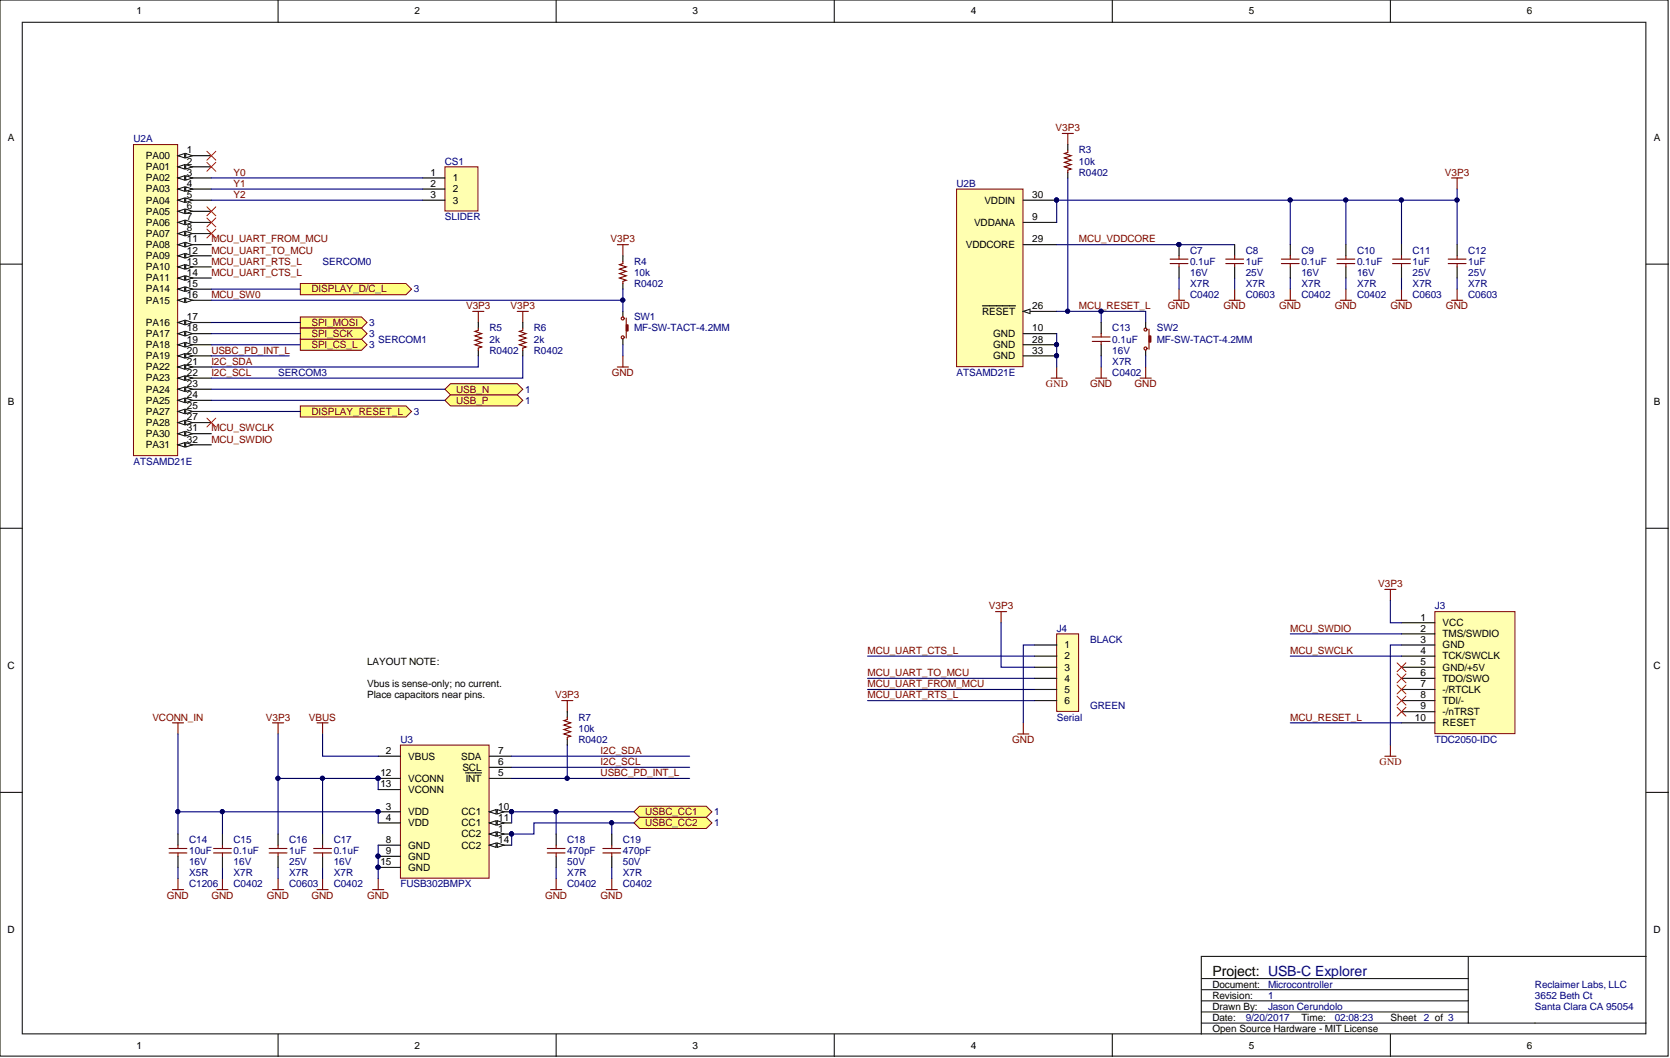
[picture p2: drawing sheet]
<svg xmlns="http://www.w3.org/2000/svg" width="381mm" height="241mm" viewBox="0 0 381 241" stroke-linecap="round" stroke-linejoin="round" font-family="sans-serif">
<g fill="#fff" stroke="#000" stroke-width=".23">
<path d="M0 0h380.6v240.9h-380.6z"/>
<path d="M5.1 5.1h370.4v230.7h-370.4z"/>
</g>
<g fill="none" stroke="#000" stroke-width=".23">
<path d="M63.4 0v5.1M126.9 0v5.1M190.3 0v5.1M253.8 0v5.1M317.2 0v5.1M0 60.2h5.1M375.6 60.2h5M0 120.5h5.1M375.6 120.5h5M0 180.7h5.1M375.6 180.7h5M335 218.1v15.2"/>
<path d="M375.6 218.1h-101.5v17.8M63.4 235.9v5M126.9 235.9v5M190.3 235.9v5M253.8 235.9v5M274.1 233.3h101.5M274.1 230.8h60.9M274.1 228.3h60.9M274.1 225.7h60.9M274.1 223.2h60.9M317.2 235.9v5"/>
</g>
<path d="M239.8 86.2h2.5M241.1 83.7v2.5" fill="none" stroke="#800000" stroke-width=".25"/>
<path d="M30.5 33h10v70.9h-10z" fill="#ffffb0" stroke="#800000" stroke-width=".23"/>
<path d="M40.6 53.3h7.6" fill="none" stroke="#000" stroke-width=".25"/>
<path d="M40.6 53.3l1.5-.5v1z" fill="#fff"/>
<path d="M40.6 53.3l1.5-.5v1z" fill="none" stroke="#000" stroke-width=".23"/>
<path d="M42.4 52.8l1.5 .5-1.5 .5z" fill="#fff"/>
<path d="M42.4 52.8l1.5 .5-1.5 .5z" fill="none" stroke="#000" stroke-width=".23"/>
<path d="M40.6 55.8h7.6" fill="none" stroke="#000" stroke-width=".25"/>
<path d="M40.6 55.8l1.5-.5v1z" fill="#fff"/>
<path d="M40.6 55.8l1.5-.5v1z" fill="none" stroke="#000" stroke-width=".23"/>
<path d="M42.4 55.3l1.5 .5-1.5 .5z" fill="#fff"/>
<path d="M42.4 55.3l1.5 .5-1.5 .5z" fill="none" stroke="#000" stroke-width=".23"/>
<path d="M40.6 58.3h7.6" fill="none" stroke="#000" stroke-width=".25"/>
<path d="M40.6 58.3l1.5-.5v1z" fill="#fff"/>
<path d="M40.6 58.3l1.5-.5v1z" fill="none" stroke="#000" stroke-width=".23"/>
<path d="M42.4 57.8l1.5 .5-1.5 .5z" fill="#fff"/>
<path d="M42.4 57.8l1.5 .5-1.5 .5z" fill="none" stroke="#000" stroke-width=".23"/>
<path d="M40.6 60.9h7.6" fill="none" stroke="#000" stroke-width=".25"/>
<path d="M40.6 60.9l1.5-.5v1z" fill="#fff"/>
<path d="M40.6 60.9l1.5-.5v1z" fill="none" stroke="#000" stroke-width=".23"/>
<path d="M42.4 60.4l1.5 .5-1.5 .5z" fill="#fff"/>
<path d="M42.4 60.4l1.5 .5-1.5 .5z" fill="none" stroke="#000" stroke-width=".23"/>
<path d="M40.6 63.4h7.6" fill="none" stroke="#000" stroke-width=".25"/>
<path d="M40.6 63.4l1.5-.5v1z" fill="#fff"/>
<path d="M40.6 63.4l1.5-.5v1z" fill="none" stroke="#000" stroke-width=".23"/>
<path d="M42.4 62.9l1.5 .5-1.5 .5z" fill="#fff"/>
<path d="M42.4 62.9l1.5 .5-1.5 .5z" fill="none" stroke="#000" stroke-width=".23"/>
<path d="M40.6 65.9h7.6" fill="none" stroke="#000" stroke-width=".25"/>
<path d="M40.6 65.9l1.5-.5v1.1z" fill="#fff"/>
<path d="M40.6 65.9l1.5-.5v1.1z" fill="none" stroke="#000" stroke-width=".23"/>
<path d="M42.4 65.4l1.5 .5-1.5 .6z" fill="#fff"/>
<path d="M42.4 65.4l1.5 .5-1.5 .6z" fill="none" stroke="#000" stroke-width=".23"/>
<path d="M40.6 68.5h7.6" fill="none" stroke="#000" stroke-width=".25"/>
<path d="M40.6 68.5l1.5-.5v1z" fill="#fff"/>
<path d="M40.6 68.5l1.5-.5v1z" fill="none" stroke="#000" stroke-width=".23"/>
<path d="M42.4 68l1.5 .5-1.5 .5z" fill="#fff"/>
<path d="M42.4 68l1.5 .5-1.5 .5z" fill="none" stroke="#000" stroke-width=".23"/>
<path d="M40.6 73.6h7.6" fill="none" stroke="#000" stroke-width=".25"/>
<path d="M40.6 73.6l1.5-.6v1.1z" fill="#fff"/>
<path d="M40.6 73.6l1.5-.6v1.1z" fill="none" stroke="#000" stroke-width=".23"/>
<path d="M42.4 73l1.5 .6-1.5 .5z" fill="#fff"/>
<path d="M42.4 73l1.5 .6-1.5 .5z" fill="none" stroke="#000" stroke-width=".23"/>
<path d="M40.6 76.1h7.6" fill="none" stroke="#000" stroke-width=".25"/>
<path d="M40.6 76.1l1.5-.5v1z" fill="#fff"/>
<path d="M40.6 76.1l1.5-.5v1z" fill="none" stroke="#000" stroke-width=".23"/>
<path d="M42.4 75.6l1.5 .5-1.5 .5z" fill="#fff"/>
<path d="M42.4 75.6l1.5 .5-1.5 .5z" fill="none" stroke="#000" stroke-width=".23"/>
<path d="M40.6 78.6h7.6" fill="none" stroke="#000" stroke-width=".25"/>
<path d="M40.6 78.6l1.5-.5v1z" fill="#fff"/>
<path d="M40.6 78.6l1.5-.5v1z" fill="none" stroke="#000" stroke-width=".23"/>
<path d="M42.4 78.1l1.5 .5-1.5 .5z" fill="#fff"/>
<path d="M42.4 78.1l1.5 .5-1.5 .5z" fill="none" stroke="#000" stroke-width=".23"/>
<path d="M40.6 81.2h7.6" fill="none" stroke="#000" stroke-width=".25"/>
<path d="M40.6 81.2l1.5-.5v1z" fill="#fff"/>
<path d="M40.6 81.2l1.5-.5v1z" fill="none" stroke="#000" stroke-width=".23"/>
<path d="M42.4 80.7l1.5 .5-1.5 .5z" fill="#fff"/>
<path d="M42.4 80.7l1.5 .5-1.5 .5z" fill="none" stroke="#000" stroke-width=".23"/>
<path d="M40.6 83.7h7.6" fill="none" stroke="#000" stroke-width=".25"/>
<path d="M40.6 83.7l1.5-.5v1z" fill="#fff"/>
<path d="M40.6 83.7l1.5-.5v1z" fill="none" stroke="#000" stroke-width=".23"/>
<path d="M42.4 83.2l1.5 .5-1.5 .5z" fill="#fff"/>
<path d="M42.4 83.2l1.5 .5-1.5 .5z" fill="none" stroke="#000" stroke-width=".23"/>
<path d="M40.6 86.2h7.6" fill="none" stroke="#000" stroke-width=".25"/>
<path d="M40.6 86.2l1.5-.5v1z" fill="#fff"/>
<path d="M40.6 86.2l1.5-.5v1z" fill="none" stroke="#000" stroke-width=".23"/>
<path d="M42.4 85.7l1.5 .5-1.5 .5z" fill="#fff"/>
<path d="M42.4 85.7l1.5 .5-1.5 .5z" fill="none" stroke="#000" stroke-width=".23"/>
<path d="M40.6 88.8h7.6" fill="none" stroke="#000" stroke-width=".25"/>
<path d="M40.6 88.8l1.5-.5v1z" fill="#fff"/>
<path d="M40.6 88.8l1.5-.5v1z" fill="none" stroke="#000" stroke-width=".23"/>
<path d="M42.4 88.3l1.5 .5-1.5 .5z" fill="#fff"/>
<path d="M42.4 88.3l1.5 .5-1.5 .5z" fill="none" stroke="#000" stroke-width=".23"/>
<path d="M40.6 91.3h7.6" fill="none" stroke="#000" stroke-width=".25"/>
<path d="M40.6 91.3l1.5-.5v1z" fill="#fff"/>
<path d="M40.6 91.3l1.5-.5v1z" fill="none" stroke="#000" stroke-width=".23"/>
<path d="M42.4 90.8l1.5 .5-1.5 .5z" fill="#fff"/>
<path d="M42.4 90.8l1.5 .5-1.5 .5z" fill="none" stroke="#000" stroke-width=".23"/>
<path d="M40.6 93.8h7.6" fill="none" stroke="#000" stroke-width=".25"/>
<path d="M40.6 93.8l1.5-.5v1.1z" fill="#fff"/>
<path d="M40.6 93.8l1.5-.5v1.1z" fill="none" stroke="#000" stroke-width=".23"/>
<path d="M42.4 93.3l1.5 .5-1.5 .6z" fill="#fff"/>
<path d="M42.4 93.3l1.5 .5-1.5 .6z" fill="none" stroke="#000" stroke-width=".23"/>
<path d="M40.6 96.4h7.6" fill="none" stroke="#000" stroke-width=".25"/>
<path d="M40.6 96.4l1.5-.5v1z" fill="#fff"/>
<path d="M40.6 96.4l1.5-.5v1z" fill="none" stroke="#000" stroke-width=".23"/>
<path d="M42.4 95.9l1.5 .5-1.5 .5z" fill="#fff"/>
<path d="M42.4 95.9l1.5 .5-1.5 .5z" fill="none" stroke="#000" stroke-width=".23"/>
<path d="M40.6 98.9h7.6" fill="none" stroke="#000" stroke-width=".25"/>
<path d="M40.6 98.9l1.5-.5v1z" fill="#fff"/>
<path d="M40.6 98.9l1.5-.5v1z" fill="none" stroke="#000" stroke-width=".23"/>
<path d="M42.4 98.4l1.5 .5-1.5 .5z" fill="#fff"/>
<path d="M42.4 98.4l1.5 .5-1.5 .5z" fill="none" stroke="#000" stroke-width=".23"/>
<path d="M40.6 101.5h7.6" fill="none" stroke="#000" stroke-width=".25"/>
<path d="M40.6 101.5l1.5-.6v1.1z" fill="#fff"/>
<path d="M40.6 101.5l1.5-.6v1.1z" fill="none" stroke="#000" stroke-width=".23"/>
<path d="M42.4 100.9l1.5 .6-1.5 .5z" fill="#fff"/>
<path d="M42.4 100.9l1.5 .6-1.5 .5z" fill="none" stroke="#000" stroke-width=".23"/>
<path d="M40.6 35.5h7.6" fill="none" stroke="#000" stroke-width=".25"/>
<path d="M40.6 35.5l1.5-.5v1z" fill="#fff"/>
<path d="M40.6 35.5l1.5-.5v1z" fill="none" stroke="#000" stroke-width=".23"/>
<path d="M42.4 35l1.5 .5-1.5 .5z" fill="#fff"/>
<path d="M42.4 35l1.5 .5-1.5 .5z" fill="none" stroke="#000" stroke-width=".23"/>
<path d="M40.6 38h7.6" fill="none" stroke="#000" stroke-width=".25"/>
<path d="M40.6 38l1.5-.5v1.1z" fill="#fff"/>
<path d="M40.6 38l1.5-.5v1.1z" fill="none" stroke="#000" stroke-width=".23"/>
<path d="M42.4 37.5l1.5 .5-1.5 .6z" fill="#fff"/>
<path d="M42.4 37.5l1.5 .5-1.5 .6z" fill="none" stroke="#000" stroke-width=".23"/>
<path d="M40.6 40.6h7.6" fill="none" stroke="#000" stroke-width=".25"/>
<path d="M40.6 40.6l1.5-.5v1z" fill="#fff"/>
<path d="M40.6 40.6l1.5-.5v1z" fill="none" stroke="#000" stroke-width=".23"/>
<path d="M42.4 40.1l1.5 .5-1.5 .5z" fill="#fff"/>
<path d="M42.4 40.1l1.5 .5-1.5 .5z" fill="none" stroke="#000" stroke-width=".23"/>
<path d="M40.6 43.1h7.6" fill="none" stroke="#000" stroke-width=".25"/>
<path d="M40.6 43.1l1.5-.5v1z" fill="#fff"/>
<path d="M40.6 43.1l1.5-.5v1z" fill="none" stroke="#000" stroke-width=".23"/>
<path d="M42.4 42.6l1.5 .5-1.5 .5z" fill="#fff"/>
<path d="M42.4 42.6l1.5 .5-1.5 .5z" fill="none" stroke="#000" stroke-width=".23"/>
<path d="M40.6 45.7h7.6" fill="none" stroke="#000" stroke-width=".25"/>
<path d="M40.6 45.7l1.5-.5v1z" fill="#fff"/>
<path d="M40.6 45.7l1.5-.5v1z" fill="none" stroke="#000" stroke-width=".23"/>
<path d="M42.4 45.2l1.5 .5-1.5 .5z" fill="#fff"/>
<path d="M42.4 45.2l1.5 .5-1.5 .5z" fill="none" stroke="#000" stroke-width=".23"/>
<path d="M40.6 48.2h7.6" fill="none" stroke="#000" stroke-width=".25"/>
<path d="M40.6 48.2l1.5-.5v1z" fill="#fff"/>
<path d="M40.6 48.2l1.5-.5v1z" fill="none" stroke="#000" stroke-width=".23"/>
<path d="M42.4 47.7l1.5 .5-1.5 .5z" fill="#fff"/>
<path d="M42.4 47.7l1.5 .5-1.5 .5z" fill="none" stroke="#000" stroke-width=".23"/>
<path d="M40.6 50.7h7.6" fill="none" stroke="#000" stroke-width=".25"/>
<path d="M40.6 50.7l1.5-.5v1z" fill="#fff"/>
<path d="M40.6 50.7l1.5-.5v1z" fill="none" stroke="#000" stroke-width=".23"/>
<path d="M42.4 50.2l1.5 .5-1.5 .5z" fill="#fff"/>
<path d="M42.4 50.2l1.5 .5-1.5 .5z" fill="none" stroke="#000" stroke-width=".23"/>
<path d="M218.2 43.1h15.2v40.5h-15.2z" fill="#ffffb0" stroke="#800000" stroke-width=".23"/>
<path d="M233.5 50.7h7.6M233.5 76.1h7.6M233.5 71h7.6" fill="none" stroke="#000" stroke-width=".25"/>
<path d="M233.5 71l1.5-.5v1z" fill="#fff"/>
<path d="M233.5 71l1.5-.5v1z" fill="none" stroke="#000" stroke-width=".23"/>
<path d="M233.5 55.8h7.6M233.5 45.7h7.6M224.1 69.8h7.6M233.5 78.6h7.6M233.5 81.2h7.6" fill="none" stroke="#000" stroke-width=".25"/>
<g fill="#000080" stroke="#000080" stroke-width=".23">
<circle cx="241" cy="78.6" r=".47"/>
<circle cx="241" cy="45.6" r=".47"/>
<circle cx="241" cy="81.1" r=".47"/>
</g>
<path d="M242.3 30.4h2.6M243.6 30.4v2.6M331.2 40.6h2.5M332.4 40.6v2.5M267.7 68.5h2.6M269 65.9v2.6M280.4 68.5h2.5M281.7 65.9v2.6M293.1 68.5h2.5M294.4 65.9v2.6" fill="none" stroke="#800000" stroke-width=".25"/>
<path d="M241.1 76.1v7.6" fill="none" stroke="#000080" stroke-width=".25"/>
<path d="M91.4 169.9h20.2v30.4h-20.2z" fill="#ffffb0" stroke="#800000" stroke-width=".23"/>
<path d="M111.7 190.2h5" fill="none" stroke="#000" stroke-width=".25"/>
<path d="M111.7 190.2l1.5-.5v1z" fill="#fff"/>
<path d="M111.7 190.2l1.5-.5v1z" fill="none" stroke="#000" stroke-width=".23"/>
<path d="M113.4 189.7l1.6 .5-1.6 .5z" fill="#fff"/>
<path d="M113.4 189.7l1.6 .5-1.6 .5z" fill="none" stroke="#000" stroke-width=".23"/>
<g fill="#000080" stroke="#000080" stroke-width=".23">
<circle cx="116.7" cy="190.2" r=".47"/>
<circle cx="86.2" cy="185.1" r=".47"/>
<circle cx="86.2" cy="195.3" r=".47"/>
</g>
<path d="M86.3 172.5h5.1M106.2 176.3h3.7M111.7 172.5h5M111.7 177.5h5M111.7 175h5M86.3 185.1h5.1M86.3 187.7h5.1M86.3 192.8h5.1M86.3 195.3h5.1M111.7 185.1h5" fill="none" stroke="#000" stroke-width=".25"/>
<path d="M111.7 185.1l1.5-.5v1.1z" fill="#fff"/>
<path d="M111.7 185.1l1.5-.5v1.1z" fill="none" stroke="#000" stroke-width=".23"/>
<path d="M113.4 184.6l1.6 .5-1.6 .6z" fill="#fff"/>
<path d="M113.4 184.6l1.6 .5-1.6 .6z" fill="none" stroke="#000" stroke-width=".23"/>
<circle cx="116.7" cy="185.1" r=".47" fill="#000080" stroke="#000080" stroke-width=".23"/>
<path d="M111.7 187.7h5" fill="none" stroke="#000" stroke-width=".25"/>
<path d="M111.7 187.7l1.5-.5v1z" fill="#fff"/>
<path d="M111.7 187.7l1.5-.5v1z" fill="none" stroke="#000" stroke-width=".23"/>
<path d="M113.4 187.2l1.6 .5-1.6 .5z" fill="#fff"/>
<path d="M113.4 187.2l1.6 .5-1.6 .5z" fill="none" stroke="#000" stroke-width=".23"/>
<path d="M86.3 177.5h5.1M86.3 180.1h5.1M111.7 192.8h5" fill="none" stroke="#000" stroke-width=".25"/>
<circle cx="86.2" cy="177.5" r=".47" fill="#000080" stroke="#000080" stroke-width=".23"/>
<path d="M111.7 192.8l1.5-.5v1z" fill="#fff"/>
<path d="M111.7 192.8l1.5-.5v1z" fill="none" stroke="#000" stroke-width=".23"/>
<path d="M113.4 192.3l1.6 .5-1.6 .5z" fill="#fff"/>
<path d="M113.4 192.3l1.6 .5-1.6 .5z" fill="none" stroke="#000" stroke-width=".23"/>
<path d="M86.3 197.8h5.1" fill="none" stroke="#000" stroke-width=".25"/>
<g fill="#000080" stroke="#000080" stroke-width=".23">
<circle cx="86.2" cy="197.8" r=".47"/>
<circle cx="116.7" cy="190.2" r=".47"/>
<circle cx="86.2" cy="185.1" r=".47"/>
<circle cx="86.2" cy="195.3" r=".47"/>
<circle cx="116.7" cy="185.1" r=".47"/>
<circle cx="86.2" cy="177.5" r=".47"/>
<circle cx="73.6" cy="177.5" r=".47"/>
<circle cx="63.4" cy="177.5" r=".47"/>
<circle cx="50.7" cy="185.1" r=".47"/>
<circle cx="40.6" cy="185.1" r=".47"/>
</g>
<g fill="none" stroke="#800000" stroke-width=".25">
<path d="M39.3 164.9h2.6M40.6 164.9v2.5M62.2 164.9h2.5M63.4 164.9v2.5M72.3 164.9h2.6M73.6 164.9v2.5M39.3 202.9h2.6M40.6 200.4v2.5M49.5 202.9h2.5M50.8 200.4v2.5M62.2 202.9h2.5M63.4 200.4v2.5"/>
<path d="M72.3 202.9h2.6M73.6 200.4v2.5M85 202.9h2.5M86.3 200.4v2.5M125.6 202.9h2.6M126.9 200.4v2.5M138.3 202.9h2.5M139.6 200.4v2.5"/>
</g>
<g fill="none" stroke="#000080" stroke-width=".25">
<path d="M40.6 167.4v17.7h45.7v2.6M63.4 167.4v10.1h22.9v2.6M63.4 177.5v12.7M73.6 167.4v5.1h12.7M73.6 177.5v12.7M40.6 185.1v5.1M40.6 197.8v2.6M50.8 185.1v5.1M50.8 197.8v2.6M63.4 197.8v2.6M73.6 197.8v2.6M86.3 192.8v7.6"/>
<path d="M126.9 197.8v2.6M139.6 197.8v2.6"/>
</g>
<path d="M83.7 149.6h35.5v10.1h-35.5z" fill="#fff" stroke="#fff" stroke-width=".23"/>
<g fill="#ffff80" stroke="#800000" stroke-width=".23">
<path d="M144.6 185.1l1.3-1.2h15.2l1.3 1.2-1.3 1.3h-15.2z" fill-rule="evenodd"/>
<path d="M144.6 187.7l1.3-1.3h15.2l1.3 1.3-1.3 1.3h-15.2z" fill-rule="evenodd"/>
</g>
<path d="M109.1 81.2v2.5h-60.9M119.3 81.2v5h-71.1M116.7 175h40.6M116.7 172.5h40.6M129.4 169.9v7.6h-12.7M129.4 177.5h27.9M126.9 185.1v5.1M139.6 187.7v2.5M144.6 185.1h-27.9v2.6" fill="none" stroke="#000080" stroke-width=".25"/>
<g fill="#000080" stroke="#000080" stroke-width=".23">
<circle cx="116.7" cy="185.1" r=".47"/>
<circle cx="126.8" cy="185.1" r=".47"/>
<circle cx="139.5" cy="187.6" r=".47"/>
<circle cx="129.4" cy="177.5" r=".47"/>
</g>
<path d="M107.9 71h2.5M109.1 71v2.6M118 71h2.5M119.3 71v2.6M128.2 159.8h2.5M129.4 159.8v2.5" fill="none" stroke="#800000" stroke-width=".25"/>
<g fill="#ffff80" stroke="#800000" stroke-width=".23">
<path d="M68.5 77.4h14l1.2 1.2-1.2 1.3h-14z" fill-rule="evenodd"/>
<path d="M68.5 72.3h14l1.2 1.3-1.2 1.2h-14z" fill-rule="evenodd"/>
<path d="M68.5 74.8h14l1.2 1.3-1.2 1.3h-14z" fill-rule="evenodd"/>
<path d="M68.5 92.6h24.1l1.3 1.2-1.3 1.3h-24.1z" fill-rule="evenodd"/>
<path d="M68.5 64.7h24.1l1.3 1.2-1.3 1.3h-24.1z" fill-rule="evenodd"/>
</g>
<path d="M269 55.8v2.5M109.1 73.6v1.2M109.1 79.9v1.3M269 60.9v2.5M40.6 190.2v2.6M40.6 195.3v2.5M63.4 190.2v2.6M63.4 195.3v2.5M126.9 190.2v2.6M126.9 195.3v2.5" fill="none" stroke="#000" stroke-width=".25"/>
<g fill="none" stroke="#800000" stroke-width=".25">
<path d="M267 59.1h4M269 58.3v.8M109.1 74.8v.5l-.7 .3 1.5 .5-1.5 .5 1.5 .5-1.5 .5 1.5 .5-1.5 .5 1.5 .5-.8 .3v.5M267 60.1h4M269 60.1v.8M305.8 68.5h2.5M307.1 65.9v2.6M318.5 68.5h2.5M319.7 65.9v2.6M331.2 68.5h2.5M332.4 65.9v2.6M38.6 193.5h4"/>
<path d="M38.6 194.5h4M40.6 192.8v.7M40.6 194.5v.8M61.4 193.5h4.1M61.4 194.5h4.1M63.4 192.8v.7M63.4 194.5v.8M124.9 193.5h4M124.9 194.5h4M126.9 192.8v.7M126.9 194.5v.8"/>
</g>
<g fill="none" stroke="#000080" stroke-width=".25">
<path d="M241.1 55.8h40.6M241.1 50.7v-5h78.6v10.1M243.6 40.6v30.4h-2.5M294.4 45.7v10.1M307.1 45.7v10.1M319.7 45.7h12.7M332.4 43.1v12.7M243.6 71h17.8v2.6M269 63.4v2.5M281.7 63.4v2.5M294.4 63.4v2.5M307.1 63.4v2.5"/>
<path d="M319.7 63.4v2.5M332.4 63.4v2.5M144.6 187.7h-22.8v2.5h-5.1v2.6"/>
</g>
<g fill="#000080" stroke="#000080" stroke-width=".23">
<circle cx="243.6" cy="71" r=".47"/>
<circle cx="251.2" cy="71" r=".47"/>
<circle cx="269" cy="55.8" r=".47"/>
<circle cx="241" cy="45.6" r=".47"/>
<circle cx="294.3" cy="45.6" r=".47"/>
<circle cx="307" cy="45.6" r=".47"/>
<circle cx="319.7" cy="45.6" r=".47"/>
<circle cx="332.4" cy="45.6" r=".47"/>
<circle cx="116.7" cy="190.2" r=".47"/>
<circle cx="139.5" cy="187.6" r=".47"/>
</g>
<path d="M327.4 139.5h18.2v27.8h-18.2z" fill="#ffffb0" stroke="#800000" stroke-width=".23"/>
<path d="M319.7 142h7.7M319.7 144.6h7.7M319.7 147.1h7.7M319.7 149.6h7.7M319.7 152.2h7.7M319.7 154.7h7.7M319.7 157.3h7.7M319.7 159.8h7.7M319.7 162.3h7.7M319.7 164.9h7.7" fill="none" stroke="#000" stroke-width=".25"/>
<path d="M315.9 134.4h2.6M317.2 134.4v2.6M315.9 172.5h2.6M317.2 169.9v2.6" fill="none" stroke="#800000" stroke-width=".25"/>
<path d="M317.2 137v5h2.5M294.4 144.6h25.3M294.4 149.6h25.3M319.7 147.1h-2.5v22.8M294.4 164.9h25.3" fill="none" stroke="#000080" stroke-width=".25"/>
<path d="M318.7 158.8l2.1 2M318.7 151.2l2.1 2M318.7 153.7l2.1 2M318.7 156.2l2.1 2.1M320.8 158.8l-2.1 2M320.8 151.2l-2.1 2M320.8 153.7l-2.1 2M320.8 156.2l-2.1 2.1M318.7 161.3l2.1 2M320.8 161.3l-2.1 2" fill="none" stroke="#f00" stroke-width=".23"/>
<g fill="#ffff80" stroke="#800000" stroke-width=".23">
<path d="M101.5 91.3l1.3-1.3h15.2l1.3 1.3-1.3 1.3h-15.2z" fill-rule="evenodd"/>
<path d="M101.5 88.8l1.3-1.3h15.2l1.3 1.3-1.3 1.2h-15.2z" fill-rule="evenodd"/>
</g>
<path d="M48.2 68.5h93.9v2.5M142.1 65.9v2.6M142.1 78.6v2.6M251.2 71v2.6M48.2 88.8h53.3M48.2 91.3h53.3M251.2 81.2v2.5M261.4 81.2v2.5" fill="none" stroke="#000080" stroke-width=".25"/>
<path d="M142.1 58.3v1.3M142.1 64.7v1.2M142.1 71v1.3M142.1 77.4v1.2M261.4 73.6v1.2M261.4 79.9v1.3" fill="none" stroke="#000" stroke-width=".25"/>
<g fill="none" stroke="#800000" stroke-width=".25">
<path d="M140.8 55.8h2.6M142.1 59.6v.5l-.8 .3 1.6 .5-1.6 .5 1.6 .5-1.6 .5 1.6 .5-1.6 .5 1.6 .5-.8 .3v.5M142.1 55.8v2.5M142.9 72.5v4.6M262.1 75.1v4.5M140.8 83.7h2.6M142.1 81.2v2.5M250 86.2h2.5M251.2 83.7v2.5M260.1 86.2h2.5M261.4 83.7v2.5"/>
<circle cx="142.1" cy="76.9" r=".34"/>
<circle cx="142.1" cy="72.6" r=".34"/>
<circle cx="261.3" cy="79.5" r=".34"/>
<circle cx="261.3" cy="75.2" r=".34"/>
</g>
<g fill="#800000" stroke="#800000" stroke-width=".23">
<path d="M262.2 76.6l.4 .1v1.2l-.2 .1-.3-.1z"/>
<path d="M142.9 74.1l.4 .1v1.2l-.1 .1-.3-.1z"/>
</g>
<g fill="#000080" stroke="#000080" stroke-width=".23">
<circle cx="251.2" cy="71" r=".47"/>
<circle cx="142.1" cy="68.4" r=".47"/>
</g>
<path d="M241.1 144.6h5v17.6h-5z" fill="#ffffb0" stroke="#800000" stroke-width=".23"/>
<g fill="none" stroke="#000" stroke-width=".25">
<path d="M243.6 33v1.2M243.6 39.3v1.3M281.7 55.8v2.5M294.4 55.8v2.5M307.1 55.8v2.5M319.7 55.8v2.5M332.4 55.8v2.5M119.3 73.6v1.2M119.3 79.9v1.3M251.2 73.6v2.5M251.2 78.6v2.6M281.7 60.9v2.5"/>
<path d="M294.4 60.9v2.5M307.1 60.9v2.5M319.7 60.9v2.5M332.4 60.9v2.5M236 147.1h5.1M236 149.6h5.1M236 152.2h5.1M236 154.7h5.1M236 157.3h5.1M236 159.8h5.1M129.4 162.3v1.3M129.4 168.7v1.2"/>
<path d="M50.8 190.2v2.6M50.8 195.3v2.5M73.6 190.2v2.6M73.6 195.3v2.5M139.6 190.2v2.6M139.6 195.3v2.5"/>
</g>
<g fill="none" stroke="#800000" stroke-width=".25">
<path d="M243.6 34.2v.6l-.7 .2 1.5 .5-1.5 .5 1.5 .5-1.5 .5 1.5 .5-1.5 .5 1.5 .6-.8 .2v.5M279.6 59.1h4.1M281.7 58.3v.8M292.3 59.1h4.1M294.4 58.3v.8M305 59.1h4.1M307.1 58.3v.8M317.7 59.1h4.1M319.7 58.3v.8M330.4 59.1h4.1M332.4 58.3v.8M119.3 74.8v.5l-.8 .3 1.5 .5-1.5 .5 1.5 .5-1.5 .5 1.5 .5-1.5 .5 1.5 .5-.7 .3v.5"/>
<path d="M249.2 76.9h4.1M249.2 77.9h4.1M251.2 76.1v.8M251.2 77.9v.7M279.6 60.1h4.1M281.7 60.1v.8M292.3 60.1h4.1M294.4 60.1v.8M305 60.1h4.1M307.1 60.1v.8M317.7 60.1h4.1M319.7 60.1v.8"/>
<path d="M330.4 60.1h4.1M332.4 60.1v.8M227.1 139.5h2.6M228.4 139.5v2.5M129.4 163.6v.5l-.7 .3 1.5 .5-1.5 .5 1.5 .5-1.5 .5 1.5 .5-1.5 .5 1.5 .5-.8 .3v.5M232.2 167.4h2.5M233.5 164.9v2.5M48.7 193.5h4.1M48.7 194.5h4.1M50.8 192.8v.7M50.8 194.5v.8M71.6 193.5h4"/>
<path d="M71.6 194.5h4M73.6 192.8v.7M73.6 194.5v.8M137.5 193.5h4.1M137.5 194.5h4.1M139.6 192.8v.7M139.6 194.5v.8"/>
</g>
<path d="M48.2 73.6h20.3M48.2 76.1h20.3M48.2 78.6h20.3M48.2 65.9h20.3M48.2 81.2h17.8M48.2 93.8h20.3M197.9 149.6h38.1M197.9 154.7h38.1M197.9 157.3h38.1M197.9 159.8h38.1M228.4 142v10.2h7.6M236 147.1h-2.5v17.8" fill="none" stroke="#000080" stroke-width=".25"/>
<path d="M47.2 34.5l2 2M47.2 37l2 2.1M49.2 34.5l-2 2M49.2 37l-2 2.1M47.2 95.4l2 2M49.2 95.4l-2 2" fill="none" stroke="#f00" stroke-width=".23"/>
<path d="M101.5 38h7.5v10.1h-7.5z" fill="#ffffb0" stroke="#800000" stroke-width=".23"/>
<path d="M96.4 40.6h5.1M96.4 43.1h5.1M96.4 45.7h5.1" fill="none" stroke="#000" stroke-width=".25"/>
<path d="M48.2 40.6h48.2M48.2 43.1h48.2M48.2 45.7h48.2" fill="none" stroke="#000080" stroke-width=".25"/>
<path d="M47.2 47.2l2 2M47.2 49.7l2 2M47.2 52.3l2 2M49.2 47.2l-2 2M49.2 49.7l-2 2M49.2 52.3l-2 2" fill="none" stroke="#f00" stroke-width=".23"/>
<text font-size="3.2" x="276.6" y="222.5">Project: USB-C Explorer</text>
<g font-size="2.3">
<text x="31.1" y="3.3">1</text>
<text x="94.6" y="3.3">2</text>
<text x="158" y="3.3">3</text>
<text x="221.5" y="3.3">4</text>
<text x="284.9" y="3.3">5</text>
<text x="348.3" y="3.3">6</text>
<text x="1.8" y="32.2">A</text>
<text x="42.6" y="35">1</text>
<text x="377.3" y="32.2">A</text>
<text x="33.2" y="36.3">PA00</text>
<text x="33.2" y="38.8">PA01</text>
<text x="33.2" y="41.3">PA02</text>
<text x="42.6" y="37.5">2</text>
<text x="42.6" y="40.1">3</text>
<text x="98.2" y="40.1">1</text>
<text x="103.3" y="41.3">1</text>
<text x="33.2" y="43.9">PA03</text>
<text x="33.2" y="46.4">PA04</text>
<text x="42.6" y="42.6">4</text>
<text x="42.6" y="45.2">5</text>
<text x="42.6" y="47.7">6</text>
<text x="98.2" y="42.6">2</text>
<text x="98.2" y="45.2">3</text>
<text x="103.3" y="43.9">2</text>
<text x="103.3" y="46.4">3</text>
<text x="224.6" y="46.4">VDDIN</text>
<text x="235.5" y="45.2">30</text>
<text x="33.2" y="49">PA05</text>
<text x="33.2" y="51.5">PA06</text>
<text x="42.6" y="52.8">8</text>
<text x="42.6" y="50.2">7</text>
<text x="222.2" y="51.5">VDDANA</text>
<text x="235.5" y="50.2">9</text>
<text x="33.2" y="54">PA07</text>
<text x="33.2" y="56.6">PA08</text>
<text x="33.2" y="59.1">PA09</text>
<text x="42.6" y="55.3">11</text>
<text x="42.6" y="57.8">12</text>
<text x="220.4" y="56.6">VDDCORE</text>
<text x="235.5" y="55.3">29</text>
<text x="33.2" y="61.6">PA10</text>
<text x="33.2" y="64.2">PA11</text>
<text x="42.6" y="60.4">13</text>
<text x="42.6" y="62.9">14</text>
<text x="42.6" y="65.4">15</text>
<text x="33.2" y="66.7">PA14</text>
<text x="33.2" y="69.2">PA15</text>
<text x="42.6" y="68">16</text>
<text x="224.1" y="71.8">RESET</text>
<text x="235.5" y="70.5">26</text>
<text x="33.2" y="74.3">PA16</text>
<text x="33.2" y="76.9">PA17</text>
<text x="42.6" y="73">17</text>
<text x="42.6" y="75.6">18</text>
<text x="226.6" y="76.9">GND</text>
<text x="235.5" y="75.6">10</text>
<text x="33.2" y="79.4">PA18</text>
<text x="33.2" y="81.9">PA19</text>
<text x="42.6" y="78.1">19</text>
<text x="42.6" y="80.7">20</text>
<text x="42.6" y="83.2">21</text>
<text x="226.6" y="79.4">GND</text>
<text x="226.6" y="81.9">GND</text>
<text x="235.5" y="78.1">28</text>
<text x="235.5" y="80.7">33</text>
<text x="33.2" y="84.5">PA22</text>
<text x="33.2" y="87">PA23</text>
<text x="33.2" y="89.5">PA24</text>
<text x="42.6" y="85.7">22</text>
<text x="42.6" y="88.3">23</text>
<text x="1.8" y="92.4">B</text>
<text x="33.2" y="92.1">PA25</text>
<text x="33.2" y="94.6">PA27</text>
<text x="42.6" y="90.8">24</text>
<text x="42.6" y="93.3">25</text>
<text x="42.6" y="95.9">27</text>
<text x="377.3" y="92.4">B</text>
<text x="33.2" y="97.1">PA28</text>
<text x="33.2" y="99.7">PA30</text>
<text x="42.6" y="98.4">31</text>
<text x="42.6" y="100.9">32</text>
<text x="33.2" y="102.2">PA31</text>
<text x="324.1" y="141.5">1</text>
<text x="329.1" y="142.8">VCC</text>
<text x="242.9" y="147.9">1</text>
<text x="324.1" y="144.1">2</text>
<text x="324.1" y="146.6">3</text>
<text x="324.1" y="149.1">4</text>
<text x="329.1" y="145.3">TMS/SWDIO</text>
<text x="329.1" y="147.9">GND</text>
<text x="1.7" y="152.7">C</text>
<text x="83.7" y="151.7">LAYOUT NOTE:</text>
<text x="242.9" y="150.4">2</text>
<text x="242.9" y="152.9">3</text>
<text x="242.9" y="155.5">4</text>
<text x="324.1" y="151.7">5</text>
<text x="324.1" y="154.2">6</text>
<text x="329.1" y="150.4">TCK/SWCLK</text>
<text x="329.1" y="152.9">GND/+5V</text>
<text x="329.1" y="155.5">TDO/SWO</text>
<text x="377.3" y="152.7">C</text>
<text x="83.7" y="156.7">Vbus is sense-only; no current.</text>
<text x="83.7" y="159.3">Place capacitors near pins.</text>
<text x="242.9" y="158">5</text>
<text x="242.9" y="160.5">6</text>
<text x="324.1" y="156.7">7</text>
<text x="324.1" y="159.3">8</text>
<text x="324.1" y="161.8">9</text>
<text x="329.1" y="158">-/RTCLK</text>
<text x="329.1" y="160.5">TDI/-</text>
<text x="322.8" y="164.4">10</text>
<text x="329.1" y="163.1">-/nTRST</text>
<text x="329.1" y="165.6">RESET</text>
<text x="88.1" y="172">2</text>
<text x="93.1" y="173.2">VBUS</text>
<text x="105.2" y="173.2">SDA</text>
<text x="113.7" y="172">7</text>
<text x="86.8" y="177">12</text>
<text x="86.8" y="179.6">13</text>
<text x="93.1" y="178.3">VCONN</text>
<text x="105.5" y="175.8">SCL</text>
<text x="106.2" y="178.3">INT</text>
<text x="113.7" y="177">5</text>
<text x="113.7" y="174.5">6</text>
<text x="88.1" y="184.6">3</text>
<text x="93.1" y="185.9">VDD</text>
<text x="93.1" y="180.8">VCONN</text>
<text x="105.3" y="185.9">CC1</text>
<text x="113.7" y="184.6">10</text>
<text x="88.1" y="187.2">4</text>
<text x="93.1" y="188.4">VDD</text>
<text x="105.3" y="191">CC2</text>
<text x="105.3" y="188.4">CC1</text>
<text x="113.7" y="189.7">1</text>
<text x="113.7" y="187.2">11</text>
<text x="86.8" y="197.3">15</text>
<text x="88.1" y="192.3">8</text>
<text x="88.1" y="194.8">9</text>
<text x="93.1" y="193.5">GND</text>
<text x="93.1" y="196.1">GND</text>
<text x="105.3" y="193.5">CC2</text>
<text x="113.7" y="192.3">14</text>
<text x="93.1" y="198.6">GND</text>
<text x="1.7" y="212.9">D</text>
<text x="377.3" y="212.9">D</text>
<text x="276.6" y="227.8">Revision:</text>
<text x="276.6" y="225.2">Document:</text>
<text x="276.6" y="232.8">Date:</text>
<text x="276.6" y="230.3">Drawn By:</text>
<text x="296.9" y="232.8">Time:</text>
<text x="317.2" y="232.8">Sheet</text>
<text x="31.1" y="239.2">1</text>
<text x="94.6" y="239.2">2</text>
<text x="158" y="239.2">3</text>
<text x="221.5" y="239.2">4</text>
<text x="276.6" y="235.4">Open Source Hardware - MIT License</text>
<text x="284.9" y="239.2">5</text>
<text x="348.3" y="239.2">6</text>
</g>
<g font-size="2.3" fill="#800000">
<text x="240.8" y="29.9">V3P3</text>
<text x="53.3" y="40.1">Y0</text>
<text x="329.6" y="40.1">V3P3</text>
<text x="53.3" y="42.6">Y1</text>
<text x="53.3" y="45.2">Y2</text>
<text x="48.2" y="55.3">MCU_UART_FROM_MCU</text>
<text x="48.2" y="57.8">MCU_UART_TO_MCU</text>
<text x="139.3" y="55.3">V3P3</text>
<text x="246.2" y="55.3">MCU_VDDCORE</text>
<text x="48.2" y="62.9">MCU_UART_CTS_L</text>
<text x="48.2" y="60.4">MCU_UART_RTS_L</text>
<text x="48.2" y="68">MCU_SW0</text>
<text x="71.1" y="66.7">DISPLAY_D/C_L</text>
<text x="106.3" y="70.5">V3P3</text>
<text x="116.5" y="70.5">V3P3</text>
<text x="246.2" y="70.5">MCU_RESET_L</text>
<text x="266.5" y="70.5">GND</text>
<text x="279.1" y="70.5">GND</text>
<text x="291.8" y="70.5">GND</text>
<text x="304.5" y="70.5">GND</text>
<text x="317.2" y="70.5">GND</text>
<text x="329.9" y="70.5">GND</text>
<text x="71.1" y="74.3">SPI_MOSI</text>
<text x="71.1" y="76.9">SPI_SCK</text>
<text x="48.2" y="83.2">I2C_SDA</text>
<text x="48.2" y="80.7">USBC_PD_INT_L</text>
<text x="71.1" y="79.4">SPI_CS_L</text>
<text x="48.2" y="85.7">I2C_SCL</text>
<text x="104" y="89.5">USB_N</text>
<text x="139.6" y="85.7">GND</text>
<text x="238.6" y="88.3">GND</text>
<text x="248.7" y="88.3">GND</text>
<text x="258.8" y="88.3">GND</text>
<text x="71.1" y="94.6">DISPLAY_RESET_L</text>
<text x="104" y="92.1">USB_P</text>
<text x="48.2" y="98.4">MCU_SWCLK</text>
<text x="48.2" y="100.9">MCU_SWDIO</text>
<text x="314.4" y="133.9">V3P3</text>
<text x="225.6" y="139">V3P3</text>
<text x="197.9" y="149.1">MCU_UART_CTS_L</text>
<text x="294.4" y="149.1">MCU_SWCLK</text>
<text x="294.4" y="144.1">MCU_SWDIO</text>
<text x="197.9" y="154.2">MCU_UART_TO_MCU</text>
<text x="126.6" y="159.3">V3P3</text>
<text x="197.9" y="156.7">MCU_UART_FROM_MCU</text>
<text x="197.9" y="159.3">MCU_UART_RTS_L</text>
<text x="34.8" y="164.4">VCONN_IN</text>
<text x="60.6" y="164.4">V3P3</text>
<text x="70.5" y="164.4">VBUS</text>
<text x="294.4" y="164.4">MCU_RESET_L</text>
<text x="137" y="172">I2C_SDA</text>
<text x="230.9" y="169.4">GND</text>
<text x="137" y="174.5">I2C_SCL</text>
<text x="137" y="177">USBC_PD_INT_L</text>
<text x="314.8" y="174.5">GND</text>
<text x="147.2" y="185.9">USBC_CC1</text>
<text x="147.2" y="188.4">USBC_CC2</text>
<text x="38.1" y="204.9">GND</text>
<text x="48.2" y="204.9">GND</text>
<text x="60.9" y="204.9">GND</text>
<text x="71.1" y="204.9">GND</text>
<text x="83.7" y="204.9">GND</text>
<text x="124.3" y="204.9">GND</text>
<text x="137" y="204.9">GND</text>
</g>
<g font-size="2.3" fill="#000080">
<text x="30.5" y="32.5">U2A</text>
<text x="246.2" y="35">R3</text>
<text x="101.5" y="37.5">CS1</text>
<text x="246.2" y="37.5">10k</text>
<text x="246.2" y="40.1">R0402</text>
<text x="218.2" y="42.6">U2B</text>
<text x="101.5" y="50.2">SLIDER</text>
<text x="271.5" y="57.8">C7</text>
<text x="284.2" y="57.8">C8</text>
<text x="296.9" y="57.8">C9</text>
<text x="309.6" y="57.8">C10</text>
<text x="322.3" y="57.8">C11</text>
<text x="335" y="57.8">C12</text>
<text x="73.6" y="60.4">SERCOM0</text>
<text x="144.6" y="62.9">10k</text>
<text x="144.6" y="65.4">R0402</text>
<text x="144.6" y="60.4">R4</text>
<text x="271.5" y="60.4">0.1uF</text>
<text x="271.5" y="62.9">16V</text>
<text x="271.5" y="65.4">X7R</text>
<text x="284.2" y="60.4">1uF</text>
<text x="284.2" y="62.9">25V</text>
<text x="284.2" y="65.4">X7R</text>
<text x="296.9" y="60.4">0.1uF</text>
<text x="296.9" y="62.9">16V</text>
<text x="296.9" y="65.4">X7R</text>
<text x="309.6" y="60.4">0.1uF</text>
<text x="309.6" y="62.9">16V</text>
<text x="309.6" y="65.4">X7R</text>
<text x="322.3" y="60.4">1uF</text>
<text x="322.3" y="62.9">25V</text>
<text x="322.3" y="65.4">X7R</text>
<text x="335" y="60.4">1uF</text>
<text x="335" y="62.9">25V</text>
<text x="335" y="65.4">X7R</text>
<text x="94.4" y="66.7">3</text>
<text x="271.5" y="68">C0402</text>
<text x="284.2" y="68">C0603</text>
<text x="296.9" y="68">C0402</text>
<text x="309.6" y="68">C0402</text>
<text x="322.3" y="68">C0603</text>
<text x="335" y="68">C0603</text>
<text x="84.2" y="74.3">3</text>
<text x="84.2" y="76.9">3</text>
<text x="111.7" y="75.6">R5</text>
<text x="121.8" y="75.6">R6</text>
<text x="144.6" y="73">SW1</text>
<text x="144.6" y="75.6">MF-SW-TACT-4.2MM</text>
<text x="253.8" y="75.6">C13</text>
<text x="263.9" y="75.6">SW2</text>
<text x="84.2" y="79.4">3</text>
<text x="86.3" y="78.1">SERCOM1</text>
<text x="111.7" y="78.1">2k</text>
<text x="111.7" y="80.7">R0402</text>
<text x="121.8" y="78.1">2k</text>
<text x="121.8" y="80.7">R0402</text>
<text x="253.8" y="78.1">0.1uF</text>
<text x="253.8" y="80.7">16V</text>
<text x="253.8" y="83.2">X7R</text>
<text x="263.9" y="78.1">MF-SW-TACT-4.2MM</text>
<text x="63.4" y="85.7">SERCOM3</text>
<text x="119.8" y="89.5">1</text>
<text x="218.2" y="85.7">ATSAMD21E</text>
<text x="253.8" y="85.7">C0402</text>
<text x="94.4" y="94.6">3</text>
<text x="119.8" y="92.1">1</text>
<text x="30.5" y="106">ATSAMD21E</text>
<text x="327.4" y="139">J3</text>
<text x="241.1" y="144.1">J4</text>
<text x="248.7" y="146.6">BLACK</text>
<text x="248.7" y="161.8">GREEN</text>
<text x="132" y="166.9">10k</text>
<text x="132" y="164.4">R7</text>
<text x="241.1" y="164.4">Serial</text>
<text x="91.4" y="169.4">U3</text>
<text x="132" y="169.4">R0402</text>
<text x="327.4" y="169.4">TDC2050-IDC</text>
<text x="162.9" y="185.9">1</text>
<text x="162.9" y="188.4">1</text>
<text x="43.1" y="194.8">10uF</text>
<text x="43.1" y="197.3">16V</text>
<text x="43.1" y="192.3">C14</text>
<text x="53.3" y="194.8">0.1uF</text>
<text x="53.3" y="197.3">16V</text>
<text x="53.3" y="192.3">C15</text>
<text x="66" y="194.8">1uF</text>
<text x="66" y="197.3">25V</text>
<text x="66" y="192.3">C16</text>
<text x="76.1" y="194.8">0.1uF</text>
<text x="76.1" y="197.3">16V</text>
<text x="76.1" y="192.3">C17</text>
<text x="129.4" y="194.8">470pF</text>
<text x="129.4" y="197.3">50V</text>
<text x="129.4" y="192.3">C18</text>
<text x="142.1" y="194.8">470pF</text>
<text x="142.1" y="197.3">50V</text>
<text x="142.1" y="192.3">C19</text>
<text x="43.1" y="199.9">X5R</text>
<text x="43.1" y="202.4">C1206</text>
<text x="53.3" y="199.9">X7R</text>
<text x="53.3" y="202.4">C0402</text>
<text x="66" y="199.9">X7R</text>
<text x="66" y="202.4">C0603</text>
<text x="76.1" y="199.9">X7R</text>
<text x="76.1" y="202.4">C0402</text>
<text x="91.4" y="202.4">FUSB302BMPX</text>
<text x="129.4" y="199.9">X7R</text>
<text x="129.4" y="202.4">C0402</text>
<text x="142.1" y="199.9">X7R</text>
<text x="142.1" y="202.4">C0402</text>
<text x="289.3" y="227.8">1</text>
<text x="289.3" y="225.2">Microcontroller</text>
<text x="350.2" y="225.2">Reclaimer Labs, LLC</text>
<text x="350.2" y="227.8">3652 Beth Ct</text>
<text x="284.2" y="232.8">9/20/2017</text>
<text x="289.3" y="230.3">Jason Cerundolo</text>
<text x="304.5" y="232.8">02:08:23</text>
<text x="324.8" y="232.8">2 of 3</text>
<text x="350.2" y="230.3">Santa Clara CA 95054</text>
</g>
</svg>
